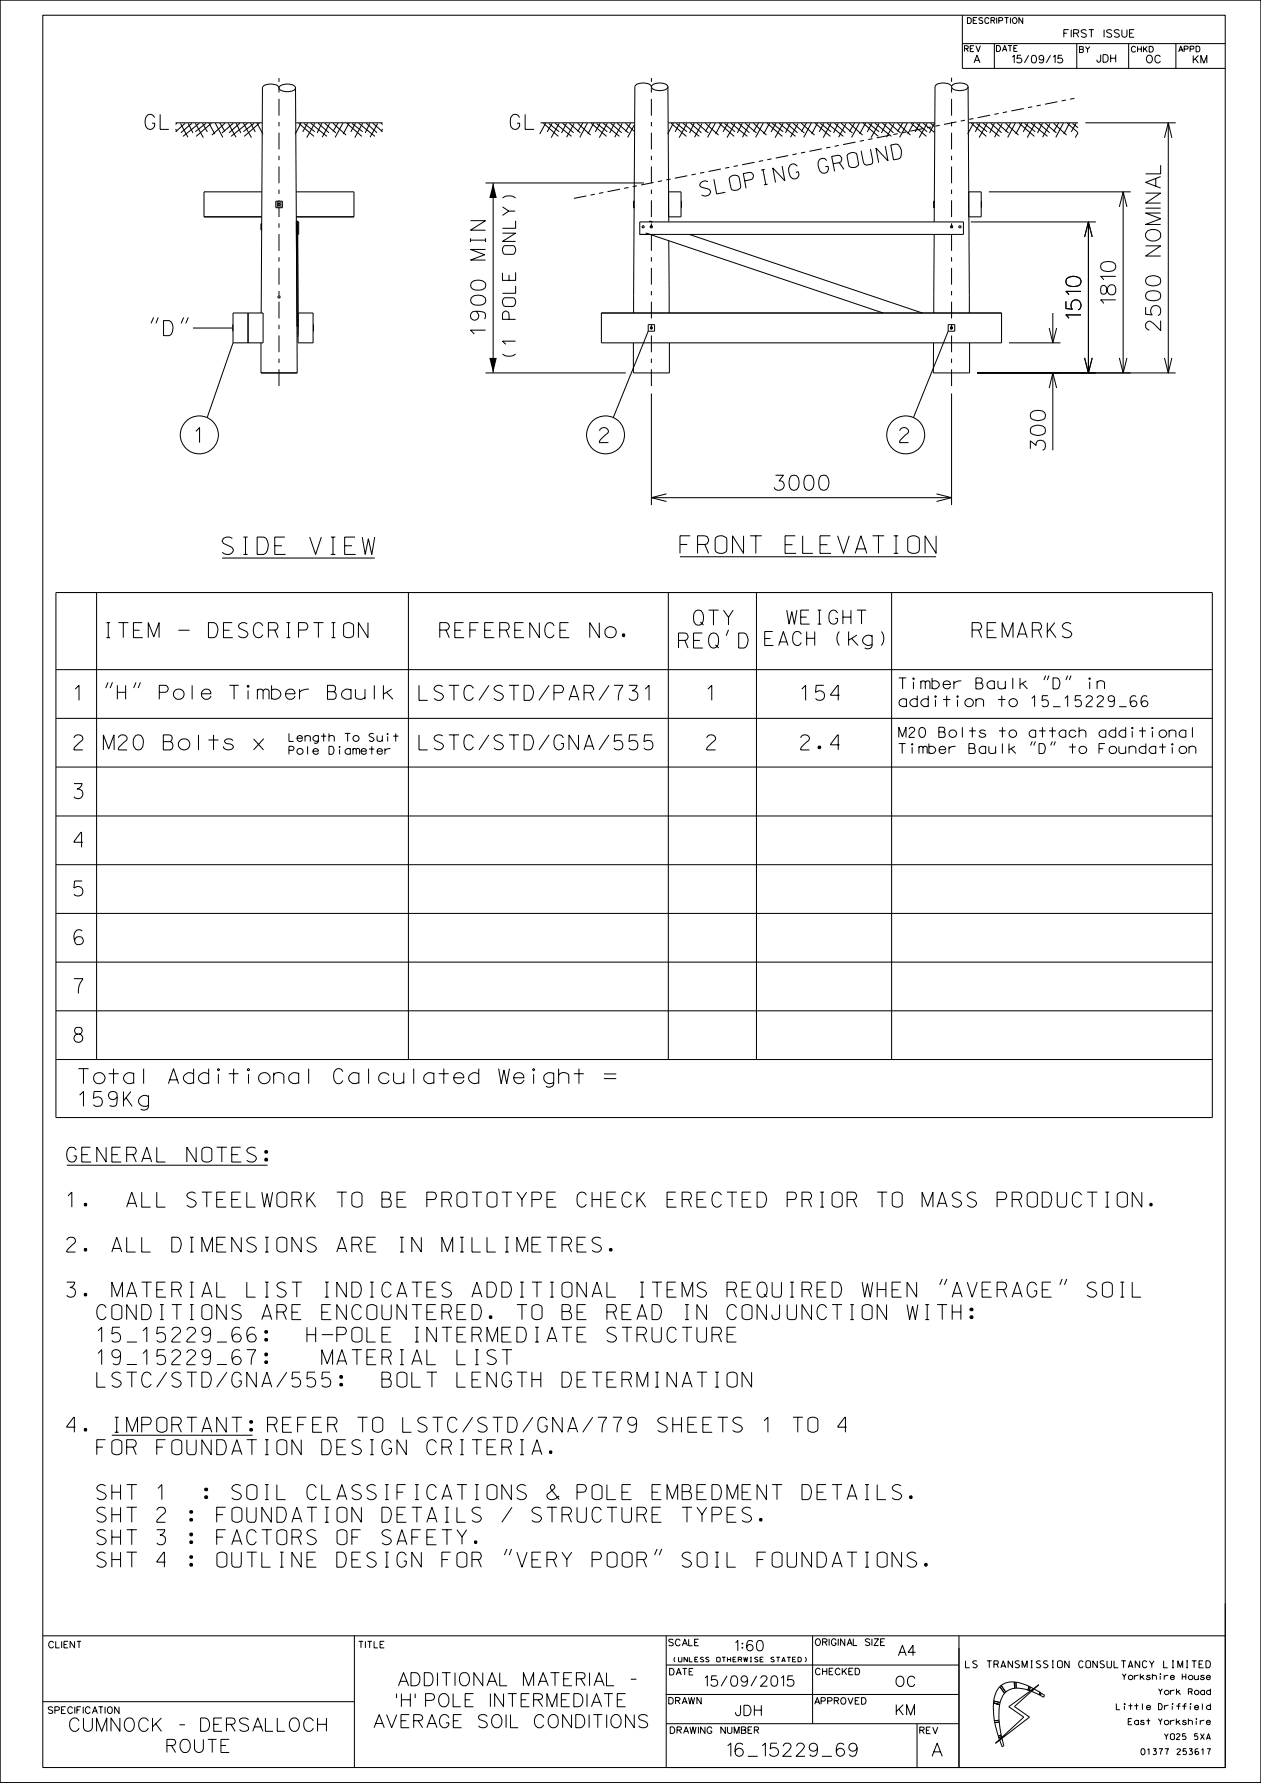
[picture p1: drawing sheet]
<svg xmlns="http://www.w3.org/2000/svg" width="210mm" height="297mm" viewBox="0 0 210 297" stroke-linecap="round" stroke-linejoin="round" font-family="sans-serif">
<g fill="none" stroke="#000" stroke-width=".17">
<path d="M0 0h210v296.9h-210zM7.1 2.5h196.9v291.9h-196.9zM46.5 14.6a1.6 1.6 0 0 0-1.9-.5h-.3a.72 .72 0 0 0-.6 .5l-.2 37.5M46.6 14.3a2.18 2.18 0 0 1 2.6 .2 .67 .67 0 0 1-.8 .7h-1.2a.62 .62 0 0 1-.7-.7zM49.2 14.6l.3 40.1M108.5 14.5a1.6 1.6 0 0 0-1.9-.6h-.3a.72 .72 0 0 0-.6 .6l-.2 37.6M108.7 14.1a2.19 2.19 0 0 1 2.5 .2 .69 .69 0 0 1-.8 .7 1.68 1.68 0 0 1-1.9-.5zM111.2 14.5l.2 22.5M158.5 14.5a1.76 1.76 0 0 0-2.2-.6l-.4 .2-.2 .4-.1 22.5M158.6 14.1a2.25 2.25 0 0 1 2.6 .2 .69 .69 0 0 1-.8 .7 2.06 2.06 0 0 1-1.9-.4v-.1zM160.3 7.3h43.7M160.3 2.5v8.9h43.7"/>
<path d="M160.6 8.1l.6-.1v-.3l-.6-.1v1M160.9 8.1l.4 .5M161.2 14.5l.2 35.1M161.6 8.1h.4M162.2 7.6h-.6v1h.6M162.5 7.6l.4 1 .4-1M165.6 7.3v4.1M179.3 7.3v4.1M188 7.3v4.1M195.8 7.3v4.1M29.2 20.5h14.4M30.1 20.6l1.2 2.3"/>
<path d="M30.8 20.5l-1.6 1.4M31.3 20.5l.8 1.7M32 20.5l-1.9 1.6M32.5 20.5l1.4 2.4M33.2 20.5l-2.7 2.2M33.7 20.5l.8 1.5M34.3 20.6l-1.8 1.3M34.8 20.5l1 1.8M35.2 20.5l-2.5 2.2M35.8 20.5l1.3 2.4M36.6 20.5l.9 1.4M37.5 20.5l-2.2 2"/>
<path d="M38 20.6l1.3 2.3M38.8 20.5l-1.8 1.7M39.3 20.5l.8 1.7M39.9 20.5l-1.8 1.6M40.5 20.5l1.4 2.4M41.2 20.5l-2.7 2.2M41.7 20.5l.8 1.5M42.3 20.6l-1.8 1.3M42.8 20.5l1 1.8M43.2 20.5l-2.5 2.2M43.5 37.2v1.1M43.6 32h-9.6v4.1h9.6"/>
<path d="M43.6 37.2h-.1v1.1h.1M45.9 33.5h1.1v1.1h-1.1zM46.2 33.5v1.1M46.8 33.5v1.1M49.3 32h9.6v4.1h-9.5M49.3 20.5h14.4M49.4 37h.1M49.6 39v16.8M49.6 37h.1v2h-.1M49.6 38.8h-.2v-2h.2v2.2M49.7 20.5l2.6 2.2M50.1 20.5l-.9 1.8"/>
<path d="M50.6 20.6l1.8 1.3M51.2 20.5l-.8 1.5M51.8 20.5l2.6 2.2M52.4 20.5l-1.3 2.4M53 20.5l1.8 1.6M53.6 20.5l-.8 1.7M54.1 20.5l1.9 1.7M54.9 20.6l-1.2 2.3M55.5 20.5l2.1 2M56.3 20.5l-.8 1.4M57.1 20.5l-1.3 2.4M57.7 20.5l2.6 2.2"/>
<path d="M58.1 20.5l-.9 1.8M58.6 20.6l1.8 1.3M59.2 20.5l-.8 1.5M59.7 20.5l2.7 2.2M60.4 20.5l-1.3 2.4M61 20.5l1.8 1.6M61.6 20.5l-.8 1.7M62.1 20.5l1.6 1.4M62.9 20.6l-1.3 2.3M63.5 20.5l.2 .2M63.7 21.5l-.2 .4M80.9 30.5h26.3"/>
<path d="M82.1 30.5v31.6M90 20.5h15.6M90.5 20.5l2.5 2.2M90.9 20.5l-1 1.8M91.4 20.6l1.7 1.3M91.9 20.5l-.8 1.5M92.5 20.5l2.7 2.2M93.1 20.5l-1.3 2.4M93.7 20.5l1.8 1.6M94.3 20.5l-.8 1.7M94.8 20.5l1.9 1.7M95.6 20.6l-1.2 2.3"/>
<path d="M96.2 20.5l2.2 2M97 20.5l-.8 1.4M97.8 20.5l-1.2 2.4M98.5 20.5l2.5 2.2M98.9 20.5l-1 1.8M99.3 20.6l1.8 1.3M99.9 20.5l-.8 1.5M100.5 20.5l2.7 2.2M101.1 20.5l-1.3 2.4M101.7 20.5l1.8 1.6M102.3 20.5l-.8 1.7M102.8 20.5l1.9 1.7"/>
<path d="M103.6 20.6l-1.2 2.3M104.2 20.5l1.4 1.4M105 20.5l-.8 1.4M105.6 33.5v1.1M105.6 20.8l-1.1 2.1M105.7 33.5h-.2v1.1h.2M106.5 37h53.9v2h-53.9zM107.5 38.8l39.6 13.3M108.2 36.8l.4 .2M108.2 36.8v.2M108.2 36.8h.1M108.5 37.6l-.2 .1 .1 .3"/>
<path d="M111.3 20.5h44.3M111.3 32h2.1v4.1h-2.1zM111.8 20.5l2.5 2.2M112.1 20.5l-.9 1.8M112.6 20.6l1.8 1.3M113.2 20.5l-.8 1.5M113.4 33.5v1.1M113.7 20.5l2.8 2.2M114.4 20.5l-1.3 2.4M114.8 39l38.8 13.1M115 20.5l1.8 1.6M115.6 20.5l-.8 1.7"/>
<path d="M116.1 20.5l1.9 1.7M116.9 20.6l-1.2 2.3M117.5 20.5l2.2 2M118.3 20.5l-.8 1.4M119.1 20.5l-1.3 2.4M119.8 20.5l2.5 2.2M120.2 20.5l-1 1.8M120.6 20.6l1.8 1.3M121.2 20.5l-.8 1.5M121.7 20.5l2.8 2.2M122.4 20.5l-1.3 2.4M123 20.5l1.8 1.6"/>
<path d="M123.6 20.5l-.8 1.7M124.1 20.5l1.9 1.7M124.9 20.6l-1.3 2.3M125.5 20.5l2.1 2M126.3 20.5l-.8 1.4M127.1 20.5l-1.3 2.4M127.7 20.5l2.6 2.2M128.2 20.5l-1 1.8M128.6 20.6l1.8 1.3M129.2 20.5l-.8 1.5M129.8 20.5l2.7 2.2M130.4 20.5l-1.3 2.4"/>
<path d="M131 20.5l1.8 1.6M131.6 20.5l-.8 1.7M132.1 20.5l1.8 1.7M132.9 20.6l-1.2 2.3M133.5 20.5l2.1 2M134.3 20.5l-.8 1.4M135.1 20.5l-1.3 2.4M135.7 20.5l2.6 2.2M136.1 20.5l-.9 1.8M136.6 20.6l1.8 1.3M137.2 20.5l-.8 1.5M137.8 20.5l2.6 2.2"/>
<path d="M138.4 20.5l-1.3 2.4M139 20.5l1.8 1.6M139.6 20.5l-.8 1.7M140.1 20.5l1.9 1.7M140.9 20.6l-1.2 2.3M141.5 20.5l2.2 2M142.3 20.5l-.8 1.4M143.1 20.5l-1.3 2.4M143.8 20.5l2.5 2.2M144.1 20.5l-.9 1.8M144.6 20.6l1.8 1.3M145.2 20.5l-.8 1.5"/>
<path d="M145.7 20.5l2.7 2.2M146.4 20.5l-1.3 2.4M147 20.5l1.8 1.6M147.6 20.5l-.8 1.7M148.1 20.5l1.9 1.7M148.9 20.6l-1.3 2.3M149.5 20.5l2.1 2M150.3 20.5l-.8 1.4M151.1 20.5l-1.3 2.4M151.7 20.5l2.6 2.2M152.2 20.5l-1 1.8M152.6 20.6l1.8 1.3"/>
<path d="M153.2 20.5l-.8 1.5M153.7 20.5l1.9 1.5M154.4 20.5l-1.3 2.4M155 20.5l.6 .6M155.5 33.5v1.1M155.6 39l-.1 10.6M155.6 20.5l-.8 1.7M155.6 33.5h-.1v1.1h.1M158.5 37.6a.18 .18 0 0 1 .1 .2 .18 .18 0 0 1-.1 .2M159.7 37.7h.3v.2h-.3zM161.3 20.5h18.2M161.3 32h2.1v4.1h-2.1z"/>
<path d="M161.7 37h20.8M161.7 20.5l2.6 2.2M162.1 20.5l-1 1.8M162.6 20.6l1.8 1.3M163.2 20.5l-.8 1.5M163.4 33.5v1.1M163.7 20.5l2.7 2.2M164.4 20.5l-1.3 2.4M164.7 32h23.6M165 20.5l1.8 1.6M165.6 20.5l-.8 1.7M166.1 20.5l1.9 1.7"/>
<path d="M166.9 20.6l-1.3 2.3M167.5 20.5l2.1 2M168.3 20.5l-.8 1.4M169.1 20.5l-1.3 2.4M169.7 20.5l2.6 2.2M170.1 20.5l-.9 1.8M170.6 20.6l1.8 1.3M171.2 20.5l-.8 1.5M171.7 20.5l2.7 2.2M172.4 20.5l-1.3 2.4M173 20.5l1.8 1.6M173.6 20.5l-.8 1.7"/>
<path d="M174.1 20.5l1.8 1.7M174.9 20.6l-1.3 2.3M175.5 20.5l2.1 2M176.3 20.5l-.8 1.4M177.1 20.5l-1.3 2.4M177.7 20.5l1.8 1.6M178.1 20.5l-.9 1.8M178.6 20.6l.9 .7M179.2 20.5l-.8 1.5M179.5 22.1l-.4 .8M180.6 39.5l.7-2.5 .6 2.5M180.8 20.5h15"/>
<path d="M181.3 37v25.1M186.4 34.5l.6-2.5 .7 2.5M187 32v30.1M193.9 23l.7-2.5 .6 2.5M194.6 20.5v41.6M25.6 52.9l-.4 1M26.4 52.9l-.4 1M30.6 52.9l-.4 1M31.4 52.9l-.5 1M32.1 54.6h6.7M38.8 52.1h5v5h-5zM38.8 57.1l-4.3 12.5"/>
<path d="M38.8 54.1v1.1M41.3 52.1v5M43.5 57.1v5M49.5 54.7v7.4M49.5 56h.1M49.5 54.7v.1M49.6 54h.1M49.6 54v.4zM49.6 52.1h2.5v5h-2.5zM52.1 54.1v1.1M100.2 52.1h66.6v5h-66.6zM105.5 57.1v5h6v-5"/>
<path d="M105.5 49.6h.1M107.9 55.2l-5.8 14.4M107.9 54.1h1.1v1.1h-1.1zM108.4 54.5h.2v.3h-.2zM111.4 40.1v9.5M111.4 49.6h.1M111.4 49.6v2.5M153.6 52.1h.1M155.5 57.1l-.1 5h6.1v-5M155.5 49.6v2.5M155.5 49.6h.1M157.9 55.2l-5.8 14.4"/>
<path d="M157.9 54.1h1.1v1.1h-1.1zM158.3 54.5h.3v.3h-.3zM158.4 54.8h.1M158.5 54.5l-.2 .1 .1 .2M158.5 54.5h.1M161.4 49.6h.1M161.4 49.6v2.5M168 57.1h8.6M174.7 54.6l.6 2.5 .7-2.5M175.3 52.1v5M180.6 59.6l.7 2.5 .6-2.5M186.4 59.6l.6 2.5 .7-2.5"/>
<path d="M193.9 59.6l.7 2.5 .6-2.5M43.5 62.1h6M80.9 62.1h23.3M108.5 65.5v18.6M158.5 65.5v18.6M162.7 62.1h33.1M174.7 64.6l.6-2.5 .7 2.5M175.3 62.1v12.9M9.3 98.7h192.6v87.5h-192.6zM16.1 98.7v77.8M37 93h25.4M68 98.7v77.8"/>
<path d="M108.5 82.9h50M111 82.3l-2.5 .6 2.5 .6M111.3 98.7v77.8M113.2 92.7h42.7M126 98.7v77.8M148.5 98.7v77.8M156 82.3l2.5 .6-2.5 .6M9.3 111.5h192.6M9.3 119.7h192.6M18 113.7l-.4 .9M18.7 113.7l-.4 .9M22.6 113.7l-.3 .9"/>
<path d="M23.4 113.7l-.4 .9M121.3 104.9l-.4 1M174.1 112.5l-.3 .8M174.7 112.5l-.3 .8M177.8 112.5l-.3 .8M178.4 112.5l-.3 .8M9.3 127.8h192.6M9.3 135.9h192.6M171.9 123.5l-.3 .7M172.4 123.5l-.2 .7M175.3 123.5l-.3 .7M175.8 123.5l-.3 .7"/>
<path d="M9.3 144h192.6M9.3 152.1h192.6M13.7 155.1a.76 .76 0 0 0-1-.1 1.81 1.81 0 0 0 0 2.3l.4 .1 .4-.1a.72 .72 0 0 0-.1-1.3 .72 .72 0 0 0-1 .7M9.3 160.3h192.6M9.3 168.4h192.6M9.3 176.5h192.6M11.1 194.1h33.5M156.9 213l-.4 1M157.7 213l-.4 1M176.9 213l-.4 1M177.7 213l-.4 1M18.6 239.1h23.5"/>
<path d="M42.5 221.3a.83 .83 0 0 0-1-.1 1.76 1.76 0 0 0 0 2.3h.8a.72 .72 0 0 0-.1-1.3 .72 .72 0 0 0-1 .7M44.2 225.4h.2l.2 .1-.2 .3h-.2l-.1-.1zM44.2 226.7l.4 .1-.2 .3-.3-.1zM44.2 226.8h.2v.2h-.2zM44.2 225.5h.2v.2h-.2zM55 228.6h-1.3l-.1 1.1 .5-.2a.82 .82 0 0 1 .9 1.1 .82 .82 0 0 1-1.4 .1M26.3 247.9l.7-.6v2.5M84.4 258l-.4 1M85.2 258l-.4 1M109.4 258l-.4 1M110.2 258l-.4 1M7.1 272.5h196.9"/>
<path d="M59 272.5v21.9M110.9 277.4h48.8M110.9 272.5v21.9M135.3 272.5v14.6M159.7 272.5v21.9M204 267.1v27.3h-92.6M7.1 283.5h51.9M110.9 282.3h48.8M110.9 287.1h48.8M152.7 287.1v7.3M165.5 283.7l1 .2M165.5 283.7l.1 2.9"/>
<path d="M165.5 283.7h.1M165.5 283.3v.4M165.5 283.3l1 .3M165.5 283.4h.1M165.6 286.6l.1 .3M165.7 286.9l.6 2.3M165.7 287h.1M166.2 289.2h.1M166.3 289.2v.3M166.4 286.6h-.8M166.4 286.6v.2M166.4 286.5h.1"/>
<path d="M166.4 286.8l.3 2.2M166.4 286.8l-.7 .1M166.4 286.8v.1M166.5 289.9l.4-.3 .3 1.2-.3 .2zM166.5 283.9l-.1 2.7M166.5 283.9h.1M166.5 280.9a3.9 3.9 0 0 0-1 2.4M166.5 280.9l.8 1.2M166.5 280.9h.1M166.5 283.6v.3M166.6 283.6h.1M166.7 289l.1 .3"/>
<path d="M166.7 280.7l.8 1.2M166.7 289l-.4 .2M166.7 280.7h.1M166.7 289h.1M166.8 280.7l-.3 .2M166.8 289.3h.1M166.8 289.3v.2l-.4 .3-.1-.3M166.8 289.3l-.5 .2M166.9 291h.1M167.2 290.7v.1M167.3 282.1h.1M167.3 282.1l-.4 .7-.4 .8"/>
<path d="M167.5 281.9h.1M167.5 281.9l-.2 .2M168 284.3l5-3.7-4.1 3.7 2.5 1.7-5.6 4.4 4.7-4.4zM168.9 280.2a3 3 0 0 0-2.1 .5M168.9 280.2h.3M168.9 280.2v1M168.9 280.2h.1M168.9 281.2a2.39 2.39 0 0 0-1.4 .7M169.2 280.2h.1M169.2 280.2l2.1 .7M169.2 280.2v1M169.2 281.2h.1"/>
<path d="M169.2 281.2l2 .3M169.2 281.2h-.3M171.2 281.5h.1M171.2 281.5l.2 .1M171.3 280.9h.1M171.3 280.9l.3 .1M171.3 280.9l-.1 .6M171.4 281.6h.1M171.6 281h.1M171.6 281l-.2 .6M171.6 281l.5 .3-.5 .4-.2-.1M173 282.3h.1"/>
<path d="M173 282.3l.2 .1M173.2 281.9h.1M173.2 281.9l.2 .1M173.2 281.9l-.2 .4M173.2 281.9l-1-.6-.4 .4 1.2 .6M173.2 282.4h.1M173.2 282.4l.6 .3M173.4 282l.6 .4M173.4 282l-.2 .4M173.4 282h.1M173.8 282.7h.1M174 282.4l-.2 .3"/>
<path d="M174 282.4h.1"/>
<circle cx="46.5" cy="34" r=".18"/>
<circle cx="107.1" cy="37.8" r=".18"/>
<circle cx="108.5" cy="37.8" r=".18"/>
<circle cx="158.5" cy="37.8" r=".18"/>
<circle cx="46.5" cy="49.5" r=".19"/>
<circle cx="33.2" cy="72.4" r="3.2"/>
<circle cx="100.8" cy="72.4" r="3.2"/>
<circle cx="150.8" cy="72.4" r="3.2"/>
</g>
<path d="M46.5 64.3v-51.3M108.5 64.3v-51.3M158.5 64.3v-51.4" fill="none" stroke="#000" stroke-width=".17" stroke-dasharray="2.8 1.1 .7 1.1" stroke-linecap="butt"/>
<path d="M95.6 33.1l83.9-16.8" fill="none" stroke="#000" stroke-width=".17" stroke-dasharray="2.1 .7 .7 .7 .7 .7" stroke-linecap="butt"/>
<g fill="#000">
<path d="M82.1 30.5l.6 2.5h-1.2zM81.5 59.6h1.2l-.6 2.5z"/>
<path d="M110.9 282.2h.1v.1h-.1z" fill-rule="evenodd"/>
<path d="M171.1 281.5h.2v.1h-.2z" fill-rule="evenodd"/>
<path d="M173 282.2l.1 .1z" fill-rule="evenodd"/>
</g>
<g font-size="2.9">
<text x="37" y="92.4">SIDE VIEW</text>
<text x="113.2" y="92.2">FRONT ELEVATION</text>
</g>
<g font-size="2.5">
<text x="24.2" y="21.6">GL</text>
<text x="85" y="21.6">GL</text>
<text x="136.5" y="29" transform="rotate(-11 136.5 29)">G R O U N D</text>
<text x="116.9" y="32.8" transform="rotate(-11 116.9 32.8)">S L O P I N G</text>
<text x="193.3" y="33.8" transform="rotate(-90 193.3 33.8)">NAL</text>
<text x="80.9" y="43.3" transform="rotate(-90 80.9 43.3)">MIN</text>
<text x="193.3" y="42.6" transform="rotate(-90 193.3 42.6)">NOMI</text>
<text x="180" y="53" transform="rotate(-90 180 53)">1510</text>
<text x="185.8" y="50.5" transform="rotate(-90 185.8 50.5)">1810</text>
<text x="24.7" y="55.9">&quot;D&quot;</text>
<text x="80.9" y="55.8" transform="rotate(-90 80.9 55.8)">1900</text>
<text x="193.3" y="55.1" transform="rotate(-90 193.3 55.1)">2500</text>
<text x="32.4" y="73.7">1</text>
<text x="99.9" y="73.7">2</text>
<text x="149.8" y="73.7">2</text>
<text x="174.1" y="75" transform="rotate(-90 174.1 75)">300</text>
<text x="128.9" y="81.7">3000</text>
<text x="17.2" y="106.2">ITEM - DESCRIPTION</text>
<text x="73.2" y="106.2">REFERENCE No.</text>
<text x="113" y="107.9">REQ'D</text>
<text x="115.5" y="104.1">QTY</text>
<text x="161.9" y="106.2">REMARKS</text>
<text x="12.3" y="116.7">1</text>
<text x="69.8" y="116.7">LSTC/STD/PAR/731</text>
<text x="117.7" y="116.7">1</text>
<text x="133.3" y="116.7">154</text>
<text x="12.3" y="124.9">2</text>
<text x="17.2" y="124.9">M20 Bolts x</text>
<text x="69.8" y="124.9">LSTC/STD/GNA/555</text>
<text x="117.7" y="124.9">2</text>
<text x="133.3" y="124.9">2.4</text>
<text x="12.3" y="133">3</text>
<text x="12.3" y="141.1">4</text>
<text x="12.3" y="149.3">5</text>
<text x="12.3" y="165.5">7</text>
<text x="12.3" y="173.6">8</text>
<text x="13.1" y="184.3">159Kg</text>
<text x="13.1" y="180.5">Total Additional Calculated Weight =</text>
<text x="11.1" y="193.6">GENERAL NOTES:</text>
<text x="11.1" y="201.1">1.</text>
<text x="16.6" y="201.1">ALL STEELWORK TO BE PROTOTYPE CHECK ERECTED PRIOR TO MASS PRODUCTION.</text>
<text x="11.1" y="208.6">2. ALL DIMENSIONS ARE IN MILLIMETRES.</text>
<text x="11.1" y="216.1">3. MATERIAL LIST INDICATES ADDITIONAL ITEMS REQUIRED WHEN &quot;AVERAGE&quot; SOIL</text>
<text x="13.3" y="219.8">CONDITIONS ARE ENCOUNTERED. TO BE READ IN CONJUNCTION WITH:</text>
<text x="13.4" y="223.6">15_15229_66:</text>
<text x="13.7" y="227.3">19_15229_67:</text>
<text x="42.7" y="223.6">H-POLE INTERMEDIATE STRUCTURE</text>
<text x="47.3" y="227.3">MATERIAL LIST</text>
<text x="13.4" y="231.1">LSTC/STD/GNA/555:</text>
<text x="56.7" y="231.1">BOLT LENGTH DETERMINATION</text>
<text x="11.1" y="238.6">4.</text>
<text x="18.6" y="238.6">IMPORTANT:REFER TO LSTC/STD/GNA/779 SHEETS 1 TO 4</text>
<text x="13.4" y="242.3">FOR FOUNDATION DESIGN CRITERIA.</text>
<text x="13.5" y="249.8">SHT 1</text>
<text x="28.2" y="249.8">: SOIL CLASSIFICATIONS &amp; POLE EMBEDMENT DETAILS.</text>
<text x="13.5" y="253.6">SHT 2 : FOUNDATION DETAILS / STRUCTURE TYPES.</text>
<text x="13.6" y="257.3">SHT 3 : FACTORS OF SAFETY.</text>
<text x="13.4" y="261.1">SHT 4 : OUTLINE DESIGN FOR &quot;VERY POOR&quot; SOIL FOUNDATIONS.</text>
</g>
<g font-size="2.3">
<text x="127.3" y="107.5">EACH (kg)</text>
<text x="131" y="104">WEIGHT</text>
<text x="17.2" y="116.5">&quot;H&quot; Pole Timber Baulk</text>
</g>
<g font-size="2.2">
<text x="85.9" y="40.2" transform="rotate(-90 85.9 40.2)">NLY)</text>
<text x="85.9" y="42.4" transform="rotate(-90 85.9 42.4)">O</text>
<text x="85.9" y="53.2" transform="rotate(-90 85.9 53.2)">POLE</text>
<text x="85.9" y="59.7" transform="rotate(-90 85.9 59.7)">(1</text>
<text x="65" y="280.8">ADDITIONAL MATERIAL -</text>
<text x="62.3" y="287.8">AVERAGE SOIL CONDITIONS</text>
<text x="66" y="284.3">'H' POLE INTERMEDIATE</text>
<text x="11.6" y="288.4">CUMNOCK - DERSALLOCH</text>
<text x="27.8" y="291.9">ROUTE</text>
<text x="121.2" y="292.6">16_15229_69</text>
<text x="155.2" y="292.6">A</text>
</g>
<g font-size="1.8">
<text x="149.7" y="117.7">addition to 15_15229_66</text>
<text x="149.7" y="114.7">Timber Baulk &quot;D&quot; in</text>
</g>
<g font-size="1.7">
<text x="149.7" y="125.5">Timber Baulk &quot;D&quot; to Foundation</text>
<text x="149.7" y="122.8">M20 Bolts to attach additional</text>
<text x="122.5" y="275">1:60</text>
<text x="149.6" y="275.8">A4</text>
<text x="117.4" y="280.9">15/09/2015</text>
<text x="149.2" y="280.9">OC</text>
<text x="122.5" y="285.8">JDH</text>
<text x="149.3" y="285.7">KM</text>
</g>
<g font-size="1.3">
<text x="162.2" y="10.5">A</text>
<text x="168.6" y="10.5">15/09/15</text>
<text x="177.2" y="6.2">FIRST ISSUE</text>
<text x="182.7" y="10.4">JDH</text>
<text x="190.9" y="10.5">OC</text>
<text x="198.7" y="10.5">KM</text>
<text x="48.1" y="125.7">Pole Diameter</text>
<text x="48.1" y="123.5">Length To Suit</text>
</g>
<text font-size="1.2" x="160.8" y="277.8">LS TRANSMISSION CONSULTANCY LIMITED</text>
<g font-size="1.1">
<text x="8.1" y="274.5">CLIENT</text>
<text x="59.7" y="274.5">TITLE</text>
<text x="111.4" y="274.1">SCALE</text>
<text x="135.8" y="274.1">ORIGINAL SIZE</text>
<text x="111.5" y="279">DATE</text>
<text x="135.8" y="279">CHECKED</text>
<text x="8" y="285.4">SPECIFICATION</text>
<text x="111.4" y="283.9">DRAWN</text>
<text x="135.7" y="283.9">APPROVED</text>
<text x="111.6" y="288.8">DRAWING NUMBER</text>
<text x="153.2" y="288.8">REV</text>
</g>
<g font-size="1">
<text x="161.1" y="3.9">DESCRIPTION</text>
<text x="166" y="8.6">DATE</text>
<text x="179.8" y="8.7">BY</text>
<text x="188.4" y="8.7">CHKD</text>
<text x="196.3" y="8.7">APPD</text>
<text x="186.9" y="279.8">Yorkshire House</text>
<text x="185.9" y="284.8">Little Driffield</text>
<text x="187.9" y="287.3">East Yorkshire</text>
<text x="192.9" y="282.3">York Road</text>
<text x="190" y="292.3">01377 253617</text>
<text x="193.9" y="289.8">YO25 5XA</text>
</g>
<text font-size=".8" x="112.1" y="276.8">(UNLESS OTHERWISE STATED)</text>
</svg>
